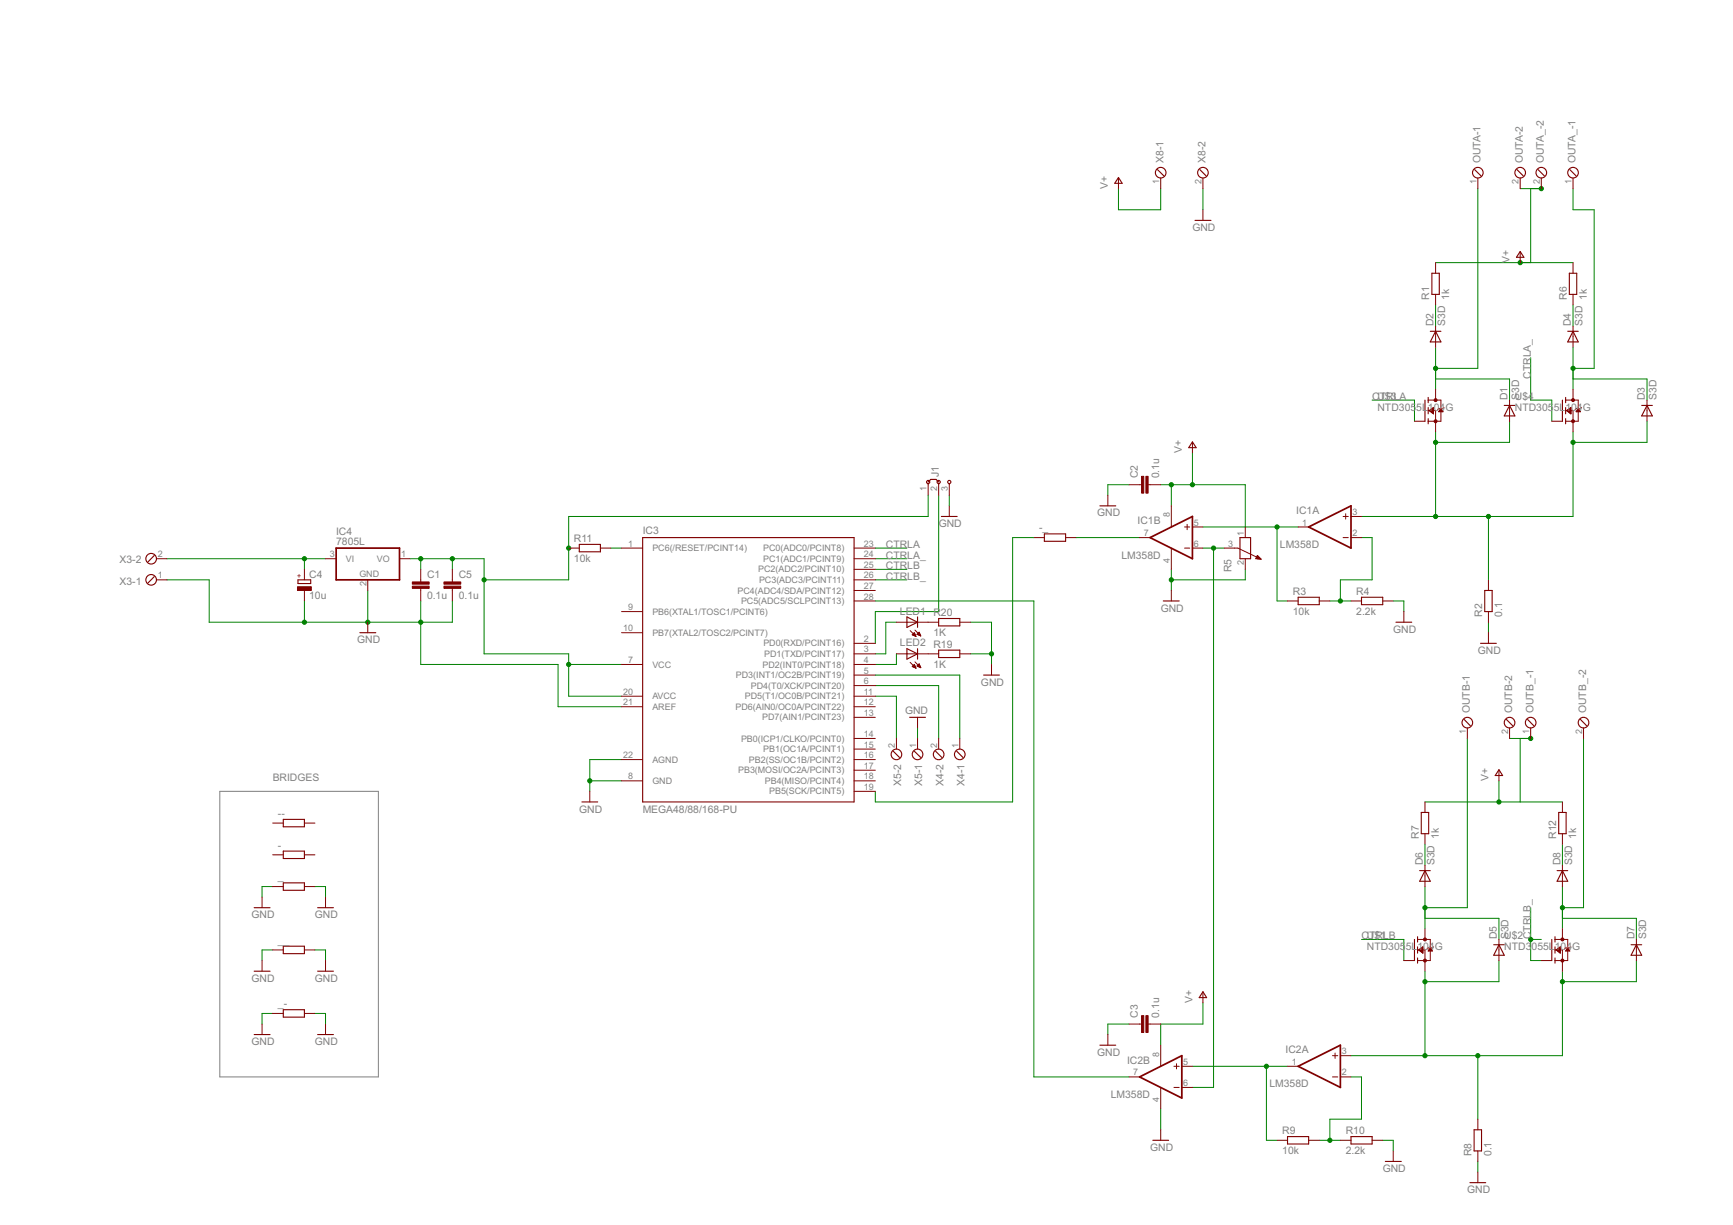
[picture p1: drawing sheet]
<svg xmlns="http://www.w3.org/2000/svg" width="297mm" height="210mm" viewBox="0 0 297 210" stroke-linecap="round" stroke-linejoin="round" font-family="sans-serif">
<g fill="#008000" stroke="#008000" stroke-width=".17">
<path d="M218.9 90.3h3.6z"/>
<path d="M218.9 103h1.8z"/>
<path d="M218.9 90.3v12.7z"/>
<path d="M206.2 90.3h12.7z"/>
<path d="M200.8 99.4v1.8z"/>
<path d="M200.8 97.6v1.8z"/>
<path d="M213.4 97.6v1.8z"/>
<path d="M200.8 99.4h12.6z"/>
<path d="M240.6 103v1.8z"/>
<path d="M238.8 103h1.8z"/>
<path d="M255.1 106.6v1.8z"/>
<path d="M238.8 195.4v1.8z"/>
<path d="M237 195.4h1.8z"/>
<path d="M253.3 199v1.8z"/>
<path d="M52.2 103v3.6z"/>
<path d="M52.2 106.6h10.8z"/>
<path d="M72.1 103v3.6z"/>
<path d="M63 106.6h9.1z"/>
<path d="M63 101.2v5.4z"/>
<path d="M28.6 99.4h7.3z"/>
<path d="M35.9 99.4v7.2z"/>
<path d="M35.9 106.6h16.3z"/>
<path d="M72.1 106.6v7.3z"/>
<path d="M72.1 113.9h23.6z"/>
<path d="M95.7 121.1h10.8z"/>
<path d="M95.7 113.9v7.2z"/>
<path d="M72.1 106.6h5.4z"/>
<path d="M77.5 103v3.6z"/>
<path d="M101.1 133.8h5.4z"/>
<path d="M101.1 133.8v1.8z"/>
<path d="M101.1 130.2h5.4z"/>
<path d="M101.1 130.2v3.6z"/>
<path d="M55.8 151.9v1.8z"/>
<path d="M54 151.9h1.8z"/>
<path d="M44.9 151.9h1.8z"/>
<path d="M44.9 151.9v1.8z"/>
<path d="M157.3 124.7v1.8z"/>
<path d="M206.2 32.3v3.6z"/>
<path d="M55.8 162.8v1.8z"/>
<path d="M54 162.8h1.8z"/>
<path d="M44.9 162.8h1.8z"/>
<path d="M44.9 162.8v1.8z"/>
<path d="M55.8 173.7v1.8z"/>
<path d="M54 173.7h1.8z"/>
<path d="M44.9 173.7h1.8z"/>
<path d="M44.9 173.7v1.8z"/>
<path d="M189.9 175.5v1.8z"/>
<path d="M189.9 175.5h3.6z"/>
<path d="M189.9 83.1h3.6z"/>
<path d="M189.9 83.1v1.8z"/>
<path d="M169.9 112v1.9z"/>
<path d="M166.3 112h3.6z"/>
<path d="M166.3 106.6h3.6z"/>
<path d="M169.9 106.6v5.4z"/>
<path d="M162.7 84.9v1.8z"/>
<path d="M198.9 189.9v3.7z"/>
<path d="M227.9 103h1.8z"/>
<path d="M229.7 103h1.9z"/>
<path d="M229.7 99.4v3.6z"/>
<path d="M229.7 99.4h5.5z"/>
<path d="M235.2 92.1v7.3z"/>
<path d="M233.4 92.1h1.8z"/>
<path d="M208 93.9h1.8z"/>
<path d="M206.2 93.9h1.8z"/>
<path d="M204.4 186.3h3.6z"/>
<path d="M208 93.9v92.4z"/>
<path d="M246.1 63.1v3.6z"/>
<path d="M246.1 59.5v3.6z"/>
<path d="M258.7 64.9v3.7z"/>
<path d="M246.1 64.9h12.6z"/>
<path d="M246.1 63.1v1.8z"/>
<path d="M253.3 32.3v30.8z"/>
<path d="M246.1 63.1h7.2z"/>
<path d="M246.1 52.2v3.7z"/>
<path d="M269.6 63.1v3.6z"/>
<path d="M269.6 59.5v3.6z"/>
<path d="M282.3 64.9v3.7z"/>
<path d="M269.6 64.9h12.7z"/>
<path d="M269.6 63.1v1.8z"/>
<path d="M269.6 32.3v3.6z"/>
<path d="M269.6 35.9h3.6z"/>
<path d="M273.2 35.9v27.2z"/>
<path d="M269.6 63.1h3.6z"/>
<path d="M269.6 52.2v3.7z"/>
<path d="M282.3 72.2v3.6z"/>
<path d="M269.6 75.8h12.7z"/>
<path d="M269.6 74v1.8z"/>
<path d="M269.6 75.8v12.7z"/>
<path d="M258.7 72.2v3.6z"/>
<path d="M246.1 75.8h12.6z"/>
<path d="M246.1 74v1.8z"/>
<path d="M255.1 88.5v10.9z"/>
<path d="M233.4 88.5h12.7z"/>
<path d="M246.1 88.5h9z"/>
<path d="M246.1 75.8v12.7z"/>
<path d="M255.1 88.5h14.5z"/>
<path d="M217.1 182.7h3.6z"/>
<path d="M217.1 195.4h1.8z"/>
<path d="M217.1 182.7v12.7z"/>
<path d="M204.4 182.7h12.7z"/>
<path d="M226.1 195.4h1.8z"/>
<path d="M227.9 195.4h1.8z"/>
<path d="M227.9 191.8v3.6z"/>
<path d="M227.9 191.8h5.5z"/>
<path d="M233.4 184.5v7.3z"/>
<path d="M231.6 184.5h1.8z"/>
<path d="M244.2 155.5v3.7z"/>
<path d="M244.2 151.9v3.6z"/>
<path d="M256.9 157.4v3.6z"/>
<path d="M244.2 157.4h12.7z"/>
<path d="M244.2 155.5v1.9z"/>
<path d="M251.5 126.5v29z"/>
<path d="M244.2 155.5h7.3z"/>
<path d="M244.2 144.7v3.6z"/>
<path d="M267.8 155.5v3.7z"/>
<path d="M267.8 151.9v3.6z"/>
<path d="M280.5 157.4v3.6z"/>
<path d="M267.8 157.4h12.7z"/>
<path d="M267.8 155.5v1.9z"/>
<path d="M271.4 126.5v29z"/>
<path d="M267.8 155.5h3.6z"/>
<path d="M267.8 144.7v3.6z"/>
<path d="M280.5 164.6v3.6z"/>
<path d="M267.8 168.2h12.7z"/>
<path d="M267.8 166.4v1.8z"/>
<path d="M267.8 168.2v12.7z"/>
<path d="M256.9 164.6v3.6z"/>
<path d="M244.2 168.2h12.7z"/>
<path d="M244.2 166.4v1.8z"/>
<path d="M253.3 180.9v10.9z"/>
<path d="M231.6 180.9h12.6z"/>
<path d="M244.2 180.9h9.1z"/>
<path d="M244.2 168.2v12.7z"/>
<path d="M253.3 180.9h14.5z"/>
<path d="M235.2 68.6h7.2z"/>
<path d="M242.4 68.6v3.6z"/>
<path d="M150 93.9h5.4z"/>
<path d="M262.4 61.3v7.3z"/>
<path d="M262.4 68.6h3.6z"/>
<path d="M266 68.6v3.6z"/>
<path d="M150 95.7h5.4z"/>
<path d="M233.4 161h7.2z"/>
<path d="M240.6 161v3.6z"/>
<path d="M150 97.6h5.4z"/>
<path d="M262.4 161h1.8z"/>
<path d="M262.4 155.5v5.5z"/>
<path d="M262.4 164.6h1.8z"/>
<path d="M262.4 161v3.6z"/>
<path d="M150 99.4h5.4z"/>
<path d="M177.2 184.5h16.3z"/>
<path d="M177.2 103v81.5z"/>
<path d="M150 103h27.2z"/>
<path d="M150 135.6v1.8z"/>
<path d="M150 137.4h23.6z"/>
<path d="M173.6 92.1v45.3z"/>
<path d="M173.6 92.1h3.6z"/>
<path d="M52.2 95.7h3.6z"/>
<path d="M52.2 95.7v1.9z"/>
<path d="M28.6 95.7h23.6z"/>
<path d="M160.9 117.5v9z"/>
<path d="M150 117.5h10.9z"/>
<path d="M164.5 115.7v10.8z"/>
<path d="M150 115.7h14.5z"/>
<path d="M246.1 45h14.5z"/>
<path d="M260.6 45h9z"/>
<path d="M260.6 32.3h3.6z"/>
<path d="M262.4 32.3h1.8z"/>
<path d="M262.4 32.3v12.7z"/>
<path d="M260.6 45h1.8z"/>
<path d="M260.6 137.4h7.2z"/>
<path d="M258.7 126.5h3.7z"/>
<path d="M260.6 126.5h1.8z"/>
<path d="M260.6 126.5v10.9z"/>
<path d="M244.2 137.4h12.7z"/>
<path d="M256.9 137.4h3.7z"/>
<path d="M256.9 133.8v3.6z"/>
<path d="M198.9 32.3v3.6z"/>
<path d="M191.7 35.9h7.2z"/>
<path d="M191.7 32.3v3.6z"/>
<path d="M206.2 171.8v3.7z"/>
<path d="M198.9 175.5h7.3z"/>
<path d="M198.9 175.5v3.6z"/>
<path d="M204.4 77.6v5.5z"/>
<path d="M198.9 83.1h1.9z"/>
<path d="M200.8 83.1v3.6z"/>
<path d="M200.8 83.1h3.6z"/>
<path d="M204.4 83.1h9z"/>
<path d="M213.4 83.1v7.2z"/>
<path d="M153.6 119.3v7.2z"/>
<path d="M150 119.3h3.6z"/>
<path d="M184.4 92.1h10.9z"/>
<path d="M153.6 112v1.9z"/>
<path d="M150 113.9h3.6z"/>
<path d="M150 112h1.8z"/>
<path d="M151.8 106.6v5.4z"/>
<path d="M151.8 106.6h1.8z"/>
<path d="M150 104.8v5.4z"/>
<path d="M150 104.8h10.9z"/>
<path d="M160.9 84.9v19.9z"/>
<path d="M159.1 84.9v3.6z"/>
<path d="M97.5 113.9h9z"/>
<path d="M97.5 119.3h9z"/>
<path d="M97.5 113.9v5.4z"/>
<path d="M97.5 112v1.9z"/>
<path d="M83 112h14.5z"/>
<path d="M72.1 95.7v1.9z"/>
<path d="M70.3 95.7h1.8z"/>
<path d="M72.1 95.7h5.4z"/>
<path d="M77.5 95.7v1.9z"/>
<path d="M77.5 95.7h5.5z"/>
<path d="M83 95.7v3.7z"/>
<path d="M83 99.4v12.6z"/>
<path d="M83 99.4h14.5z"/>
<path d="M97.5 88.5h61.6z"/>
<path d="M97.5 88.5v5.4z"/>
<path d="M97.5 93.9v5.5z"/>
<path d="M104.7 93.9h1.8z"/>
<circle cx="218.9" cy="90.3" r=".36"/>
<circle cx="200.8" cy="99.4" r=".36"/>
<circle cx="63" cy="106.6" r=".36"/>
<circle cx="52.2" cy="106.6" r=".36"/>
<circle cx="72.1" cy="106.6" r=".36"/>
<circle cx="101.1" cy="133.8" r=".36"/>
<circle cx="169.9" cy="112" r=".36"/>
<circle cx="229.7" cy="103" r=".36"/>
<circle cx="208" cy="93.9" r=".36"/>
<circle cx="246.1" cy="63.1" r=".36"/>
<circle cx="269.6" cy="63.1" r=".36"/>
<circle cx="269.6" cy="75.8" r=".36"/>
<circle cx="246.1" cy="75.8" r=".36"/>
<circle cx="246.1" cy="88.5" r=".36"/>
<circle cx="255.1" cy="88.5" r=".36"/>
<circle cx="217.1" cy="182.7" r=".36"/>
<circle cx="227.9" cy="195.4" r=".36"/>
<circle cx="244.2" cy="155.5" r=".36"/>
<circle cx="267.8" cy="155.5" r=".36"/>
<circle cx="267.8" cy="168.2" r=".36"/>
<circle cx="244.2" cy="168.2" r=".36"/>
<circle cx="244.2" cy="180.9" r=".36"/>
<circle cx="253.3" cy="180.9" r=".36"/>
<circle cx="262.4" cy="161" r=".36"/>
<circle cx="52.2" cy="95.7" r=".36"/>
<circle cx="260.6" cy="45" r=".36"/>
<circle cx="264.2" cy="32.3" r=".36"/>
<circle cx="262.4" cy="126.5" r=".36"/>
<circle cx="256.9" cy="137.4" r=".36"/>
<circle cx="200.8" cy="83.1" r=".36"/>
<circle cx="204.4" cy="83.1" r=".36"/>
<circle cx="97.5" cy="113.9" r=".36"/>
<circle cx="72.1" cy="95.7" r=".36"/>
<circle cx="77.5" cy="95.7" r=".36"/>
<circle cx="83" cy="99.4" r=".36"/>
<circle cx="97.5" cy="93.9" r=".36"/>
</g>
<g fill="#800000" stroke="#800000" stroke-width=".17">
<path d="M258.7 70.4v1.8z"/>
<path d="M258.7 68.6v1.8z"/>
<path d="M246.1 57.7v1.8z"/>
<path d="M246.1 55.9v1.8z"/>
<path d="M246.1 45v1.8z"/>
<path d="M246.1 50.4v1.8z"/>
<path d="M255.1 99.4v1.8z"/>
<path d="M255.1 104.8v1.8z"/>
<path d="M231.6 92.1h1.8z"/>
<path d="M231.6 88.5h1.8z"/>
<path d="M222.5 90.3h1.8z"/>
<path d="M230.7 88v.9z"/>
<path d="M230.2 88.5h.9z"/>
<path d="M230.2 92.1h.9z"/>
<path d="M204.4 93.9h1.8z"/>
<path d="M204.4 90.3h1.8z"/>
<path d="M195.3 92.1h1.8z"/>
<path d="M203.5 89.9v.9z"/>
<path d="M203 90.3h.9z"/>
<path d="M203 93.9h.9z"/>
<path d="M200.8 86.7v3.6z"/>
<path d="M200.8 93.9v3.7z"/>
<path d="M226.1 103h1.8z"/>
<path d="M220.7 103h1.8z"/>
<path d="M237 103h1.8z"/>
<path d="M231.6 103h1.8z"/>
<path d="M200.8 101.2v1.8z"/>
<path d="M255.1 108.4v1.8z"/>
<path d="M213.4 90.3v1.8z"/>
<path d="M213.4 95.7v1.9z"/>
<path d="M209.8 93.9h1.8z"/>
<path d="M212.2 93.9l4 1.9z"/>
<path d="M211.6 93.9h.6z"/>
<path d="M215.2 95.7l1 .1z"/>
<path d="M215.5 95.2l.7 .6z"/>
<path d="M215.5 95.2l-.3 .5z"/>
<path d="M215.6 95.8h.5z"/>
<path d="M215.3 95.7h.7z"/>
<path d="M215.3 95.6h.6z"/>
<path d="M215.3 95.5h.6z"/>
<path d="M215.4 95.5h.4z"/>
<path d="M215.4 95.4h.3z"/>
<path d="M215.5 95.3h.1z"/>
<path d="M240.6 104.8v1.8z"/>
<path d="M282.3 70.4v1.8z"/>
<path d="M282.3 68.6v1.8z"/>
<path d="M269.6 57.7v1.8z"/>
<path d="M269.6 55.9v1.8z"/>
<path d="M269.6 45v1.8z"/>
<path d="M269.6 50.4v1.8z"/>
<path d="M256.9 162.8v1.8z"/>
<path d="M256.9 161v1.8z"/>
<path d="M244.2 150.1v1.8z"/>
<path d="M244.2 148.3v1.8z"/>
<path d="M244.2 137.4v1.8z"/>
<path d="M244.2 142.9v1.8z"/>
<path d="M253.3 191.8v1.8z"/>
<path d="M253.3 197.2v1.8z"/>
<path d="M229.7 184.5h1.9z"/>
<path d="M229.7 180.9h1.9z"/>
<path d="M220.7 182.7h1.8z"/>
<path d="M228.8 180.4v1z"/>
<path d="M228.4 180.9h.9z"/>
<path d="M228.4 184.5h.9z"/>
<path d="M202.6 186.3h1.8z"/>
<path d="M202.6 182.7h1.8z"/>
<path d="M193.5 184.5h1.8z"/>
<path d="M201.7 182.3v.9z"/>
<path d="M201.2 182.7h.9z"/>
<path d="M201.2 186.3h.9z"/>
<path d="M198.9 179.1v3.6z"/>
<path d="M198.9 186.3v3.6z"/>
<path d="M224.3 195.4h1.8z"/>
<path d="M218.9 195.4h1.8z"/>
<path d="M235.2 195.4h1.8z"/>
<path d="M229.7 195.4h1.9z"/>
<path d="M198.9 193.6v1.8z"/>
<path d="M253.3 200.8v1.8z"/>
<path d="M238.8 197.2v1.8z"/>
<path d="M280.5 162.8v1.8z"/>
<path d="M280.5 161v1.8z"/>
<path d="M267.8 150.1v1.8z"/>
<path d="M267.8 148.3v1.8z"/>
<path d="M267.8 137.4v1.8z"/>
<path d="M267.8 142.9v1.8z"/>
<path d="M52.2 141h1.8z"/>
<path d="M46.7 141h1.9z"/>
<path d="M52.2 151.9h1.8z"/>
<path d="M46.7 151.9h1.9z"/>
<path d="M55.8 95.7h1.8z"/>
<path d="M63 99.4v1.8z"/>
<path d="M68.5 95.7h1.8z"/>
<path d="M72.1 97.6v1.8z"/>
<path d="M72.1 101.2v1.8z"/>
<path d="M72.1 99.4v.3z"/>
<path d="M72.1 100.8v.4z"/>
<path d="M193.5 83.1h1.8z"/>
<path d="M197.1 83.1h1.8z"/>
<path d="M195.3 83.1h.4z"/>
<path d="M196.8 83.1h.3z"/>
<path d="M193.5 175.5h1.8z"/>
<path d="M197.1 175.5h1.8z"/>
<path d="M195.3 175.5h.4z"/>
<path d="M196.8 175.5h.3z"/>
<path d="M52.2 101.2v1.8z"/>
<path d="M52.2 97.6v1.8z"/>
<path d="M63 106.6v1.8z"/>
<path d="M146.4 135.6h3.6z"/>
<path d="M106.5 108.4h3.7z"/>
<path d="M106.5 104.8h3.7z"/>
<path d="M106.5 133.8h3.7z"/>
<path d="M106.5 113.9h3.7z"/>
<path d="M106.5 130.2h3.7z"/>
<path d="M106.5 121.1h3.7z"/>
<path d="M106.5 119.3h3.7z"/>
<path d="M146.4 133.8h3.6z"/>
<path d="M146.4 132h3.6z"/>
<path d="M146.4 130.2h3.6z"/>
<path d="M146.4 128.4h3.6z"/>
<path d="M146.4 126.5h3.6z"/>
<path d="M146.4 122.9h3.6z"/>
<path d="M146.4 121.1h3.6z"/>
<path d="M146.4 119.3h3.6z"/>
<path d="M146.4 117.5h3.6z"/>
<path d="M146.4 115.7h3.6z"/>
<path d="M146.4 113.9h3.6z"/>
<path d="M146.4 112h3.6z"/>
<path d="M146.4 110.2h3.6z"/>
<path d="M146.4 103h3.6z"/>
<path d="M146.4 101.2h3.6z"/>
<path d="M146.4 99.4h3.6z"/>
<path d="M146.4 97.6h3.6z"/>
<path d="M146.4 95.7h3.6z"/>
<path d="M146.4 93.9h3.6z"/>
<path d="M106.5 93.9h3.7z"/>
<path d="M101.1 135.6v1.8z"/>
<path d="M77.5 97.6v1.8z"/>
<path d="M77.5 101.2v1.8z"/>
<path d="M77.5 99.4v.3z"/>
<path d="M77.5 100.8v.4z"/>
<path d="M44.9 153.7v1.8z"/>
<path d="M55.8 153.7v1.8z"/>
<path d="M253.3 30.5v1.8z"/>
<path d="M260.6 30.5v1.8z"/>
<path d="M251.5 124.7v1.8z"/>
<path d="M258.7 124.7v1.8z"/>
<path d="M26.8 99.4h1.8z"/>
<path d="M26.8 95.7h1.8z"/>
<path d="M164.5 126.5v1.9z"/>
<path d="M160.9 126.5v1.9z"/>
<path d="M157.3 126.5v1.9z"/>
<path d="M153.6 126.5v1.9z"/>
<path d="M157.3 122.9v1.8z"/>
<path d="M269.6 30.5v1.8z"/>
<path d="M264.2 30.5v1.8z"/>
<path d="M262.4 124.7v1.8z"/>
<path d="M271.4 124.7v1.8z"/>
<path d="M198.9 30.5v1.8z"/>
<path d="M206.2 30.5v1.8z"/>
<path d="M206.2 35.9v1.9z"/>
<path d="M191.7 30.5v1.8z"/>
<path d="M204.4 75.8v1.8z"/>
<path d="M206.2 170v1.8z"/>
<path d="M260.6 43.2v1.8z"/>
<path d="M256.9 132v1.8z"/>
<path d="M52.2 162.8h1.8z"/>
<path d="M46.7 162.8h1.9z"/>
<path d="M44.9 164.6v1.8z"/>
<path d="M55.8 164.6v1.8z"/>
<path d="M52.2 173.7h1.8z"/>
<path d="M46.7 173.7h1.9z"/>
<path d="M44.9 175.5v1.8z"/>
<path d="M55.8 175.5v1.8z"/>
<path d="M52.2 146.5h1.8z"/>
<path d="M46.7 146.5h1.9z"/>
<path d="M182.6 92.1h1.8z"/>
<path d="M177.2 92.1h1.8z"/>
<path d="M189.9 84.9v1.8z"/>
<path d="M189.9 177.3v1.8z"/>
<path d="M157.3 106.6h1.8z"/>
<path d="M153.6 106.6h1.8z"/>
<path d="M155.4 106.6h1.9z"/>
<path d="M156 108.1l1 1z"/>
<path d="M156.8 108l1 1z"/>
<path d="M156.4 108.8l.6 .3z"/>
<path d="M156.4 108.8l.3-.4z"/>
<path d="M156.7 108.4l.3 .7z"/>
<path d="M156.7 108.9h.3z"/>
<path d="M156.5 108.9h.4z"/>
<path d="M156.4 108.8h.5z"/>
<path d="M156.4 108.7h.4z"/>
<path d="M156.5 108.6h.3z"/>
<path d="M156.6 108.5h.2z"/>
<path d="M157.2 108.7l.6 .3z"/>
<path d="M157.2 108.7l.3-.4z"/>
<path d="M157.5 108.3l.3 .7z"/>
<path d="M157.5 108.9h.3z"/>
<path d="M157.4 108.8h.3z"/>
<path d="M157.2 108.7h.5z"/>
<path d="M157.2 108.6h.5z"/>
<path d="M157.3 108.5h.3z"/>
<path d="M157.4 108.5h.2z"/>
<path d="M157.3 112h1.8z"/>
<path d="M153.6 112h1.8z"/>
<path d="M155.4 112h1.9z"/>
<path d="M156 113.5l1 1z"/>
<path d="M156.8 113.4l1 1z"/>
<path d="M156.4 114.2l.6 .3z"/>
<path d="M156.4 114.2l.3-.3z"/>
<path d="M156.7 113.9l.3 .6z"/>
<path d="M156.8 114.4h.2z"/>
<path d="M156.6 114.3h.3z"/>
<path d="M156.4 114.2h.5z"/>
<path d="M156.5 114.1h.3z"/>
<path d="M156.6 114h.2z"/>
<path d="M156.7 113.9h.1z"/>
<path d="M157.2 114.1l.6 .3z"/>
<path d="M157.2 114.1l.3-.3z"/>
<path d="M157.5 113.8l.3 .6z"/>
<path d="M157.6 114.3h.2z"/>
<path d="M157.4 114.2h.3z"/>
<path d="M157.3 114.2h.4z"/>
<path d="M157.2 114.1h.5z"/>
<path d="M157.3 114h.3z"/>
<path d="M157.4 113.9h.2z"/>
<path d="M157.5 113.9h.1z"/>
<path d="M164.5 112h1.8z"/>
<path d="M159.1 112h1.8z"/>
<path d="M164.5 106.6h1.8z"/>
<path d="M159.1 106.6h1.8z"/>
<path d="M169.9 113.9v1.8z"/>
<path d="M159.1 83.1v1.8z"/>
<path d="M160.9 83.1v1.8z"/>
<path d="M162.7 83.1v1.8z"/>
<path d="M159.1 82.9v.2z"/>
<path d="M160.9 82.9v.2z"/>
<path d="M162.7 82.9v.2z"/>
<path d="M162.7 86.7v1.8z"/>
<path d="M244.2 164.6v1.8z"/>
<path d="M240.6 164.6h1.8z"/>
<path d="M244.2 159.2v1.8z"/>
<path d="M243 162.8h1.2z"/>
<path d="M244.2 162.8v1.8z"/>
<path d="M243 164.6h1.2z"/>
<path d="M245.2 161v1.4z"/>
<path d="M245.2 162.4v2.2z"/>
<path d="M244.2 164.6h1z"/>
<path d="M243 161h2.2z"/>
<path d="M245.5 162.4l.2-.2z"/>
<path d="M245.2 162.4h.3z"/>
<path d="M244.8 162.4h.4z"/>
<path d="M244.8 162.4l-.2 .2z"/>
<path d="M245.2 162.4l-.4 .6z"/>
<path d="M244.8 163h.7z"/>
<path d="M245.2 162.4l.3 .6z"/>
<path d="M244.8 162.9h.7z"/>
<path d="M244.9 162.8h.5z"/>
<path d="M244.9 162.7h.5z"/>
<path d="M245 162.7h.3z"/>
<path d="M245 162.6h.3z"/>
<path d="M245.1 162.5h.1z"/>
<path d="M243.2 162.8l.7-.6z"/>
<path d="M243.9 162.2v1.1z"/>
<path d="M243.2 162.8l.7 .5z"/>
<path d="M243.7 163.2h.2z"/>
<path d="M243.6 163.1h.3z"/>
<path d="M243.5 163h.4z"/>
<path d="M243.4 163h.5z"/>
<path d="M243.3 162.9h.6z"/>
<path d="M243.2 162.8h.7z"/>
<path d="M243.2 162.7h.7z"/>
<path d="M243.3 162.7h.6z"/>
<path d="M243.4 162.6h.5z"/>
<path d="M243.5 162.5h.4z"/>
<path d="M243.6 162.4h.3z"/>
<path d="M243.7 162.3h.2z"/>
<path d="M267.8 164.6v1.8z"/>
<path d="M264.2 164.6h1.8z"/>
<path d="M267.8 159.2v1.8z"/>
<path d="M266.5 162.8h1.3z"/>
<path d="M267.8 162.8v1.8z"/>
<path d="M266.5 164.6h1.3z"/>
<path d="M268.7 161v1.4z"/>
<path d="M268.7 162.4v2.2z"/>
<path d="M267.8 164.6h.9z"/>
<path d="M266.5 161h2.2z"/>
<path d="M269.1 162.4l.2-.2z"/>
<path d="M268.7 162.4h.4z"/>
<path d="M268.4 162.4h.3z"/>
<path d="M268.2 162.6l.2-.2z"/>
<path d="M268.7 162.4l-.3 .6z"/>
<path d="M268.4 163h.7z"/>
<path d="M268.7 162.4l.4 .6z"/>
<path d="M268.4 162.9h.6z"/>
<path d="M268.4 162.8h.6z"/>
<path d="M268.5 162.7h.4z"/>
<path d="M268.6 162.6h.2z"/>
<path d="M268.6 162.5h.2z"/>
<path d="M266.7 162.8l.7-.6z"/>
<path d="M267.4 162.2v1.1z"/>
<path d="M266.7 162.8l.7 .5z"/>
<path d="M267.3 163.2h.1z"/>
<path d="M267.2 163.1h.2z"/>
<path d="M267.1 163h.3z"/>
<path d="M267 163h.4z"/>
<path d="M266.9 162.9h.5z"/>
<path d="M266.8 162.8h.6z"/>
<path d="M266.8 162.7h.6z"/>
<path d="M266.9 162.7h.5z"/>
<path d="M267 162.6h.4z"/>
<path d="M267.1 162.5h.3z"/>
<path d="M267.2 162.4h.2z"/>
<path d="M267.3 162.3h.1z"/>
<path d="M246.1 72.2v1.8z"/>
<path d="M242.4 72.2h1.8z"/>
<path d="M246.1 66.7v1.9z"/>
<path d="M244.8 70.4h1.3z"/>
<path d="M246.1 70.4v1.8z"/>
<path d="M244.8 72.2h1.3z"/>
<path d="M247 68.6v1.4z"/>
<path d="M247 70v2.2z"/>
<path d="M246.1 72.2h.9z"/>
<path d="M244.8 68.6h2.2z"/>
<path d="M247.5 69.8l-.2 .2z"/>
<path d="M247 70h.3z"/>
<path d="M246.6 70h.4z"/>
<path d="M246.6 70l-.2 .2z"/>
<path d="M247 70l-.4 .5z"/>
<path d="M246.6 70.5h.7z"/>
<path d="M247 70l.3 .5z"/>
<path d="M246.7 70.4h.5z"/>
<path d="M246.8 70.3h.3z"/>
<path d="M246.8 70.2h.3z"/>
<path d="M246.9 70.1h.2z"/>
<path d="M245 70.4l.7-.6z"/>
<path d="M245.7 69.8v1.1z"/>
<path d="M245 70.4l.7 .5z"/>
<path d="M245.6 70.8h.1z"/>
<path d="M245.5 70.8h.2z"/>
<path d="M245.4 70.7h.3z"/>
<path d="M245.3 70.6h.4z"/>
<path d="M245.2 70.5h.5z"/>
<path d="M245.1 70.4h.6z"/>
<path d="M245 70.4h.7z"/>
<path d="M245.1 70.3h.6z"/>
<path d="M245.2 70.2h.5z"/>
<path d="M245.3 70.1h.4z"/>
<path d="M245.4 70.1h.3z"/>
<path d="M245.5 70h.2z"/>
<path d="M245.6 69.9h.1z"/>
<path d="M269.6 72.2v1.8z"/>
<path d="M266 72.2h1.8z"/>
<path d="M269.6 66.7v1.9z"/>
<path d="M268.4 70.4h1.2z"/>
<path d="M269.6 70.4v1.8z"/>
<path d="M268.4 72.2h1.2z"/>
<path d="M270.5 68.6v1.4z"/>
<path d="M270.5 70v2.2z"/>
<path d="M269.6 72.2h.9z"/>
<path d="M268.4 68.6h2.1z"/>
<path d="M270.9 70l.2-.2z"/>
<path d="M270.5 70h.4z"/>
<path d="M270.2 70h.3z"/>
<path d="M270.2 70l-.2 .2z"/>
<path d="M270.5 70l-.3 .5z"/>
<path d="M270.2 70.5h.7z"/>
<path d="M270.5 70l.4 .5z"/>
<path d="M270.2 70.4h.6z"/>
<path d="M270.3 70.4h.5z"/>
<path d="M270.3 70.3h.4z"/>
<path d="M270.4 70.2h.3z"/>
<path d="M270.4 70.1h.2z"/>
<path d="M268.5 70.4l.8-.6z"/>
<path d="M269.3 69.8v1.1z"/>
<path d="M268.5 70.4l.8 .5z"/>
<path d="M269.1 70.8h.2z"/>
<path d="M269 70.8h.3z"/>
<path d="M268.9 70.7h.4z"/>
<path d="M268.8 70.6h.5z"/>
<path d="M268.7 70.5h.6z"/>
<path d="M268.6 70.4h.7z"/>
<path d="M268.5 70.4h.8z"/>
<path d="M268.6 70.3h.7z"/>
<path d="M268.7 70.2h.6z"/>
<path d="M268.8 70.1h.5z"/>
<path d="M268.9 70.1h.4z"/>
<path d="M269 70h.3z"/>
<path d="M269.2 69.9h.1z"/>
<path d="M102.9 93.9h1.8z"/>
<path d="M97.5 93.9h1.8z"/>
<circle cx="244.2" cy="164.6" r=".25"/>
<circle cx="244.2" cy="161" r=".25"/>
<circle cx="267.8" cy="164.6" r=".25"/>
<circle cx="267.8" cy="161" r=".25"/>
<circle cx="246.1" cy="72.2" r=".25"/>
<circle cx="246.1" cy="68.6" r=".25"/>
<circle cx="269.6" cy="72.2" r=".25"/>
<circle cx="269.6" cy="68.6" r=".25"/>
</g>
<g fill="#800000" stroke="#800000" stroke-width=".19">
<path d="M258.7 69.5l1 1.8z"/>
<path d="M258.7 69.5l-.9 1.8z"/>
<path d="M257.8 69.5h.9z"/>
<path d="M257.8 71.3h1.9z"/>
<path d="M258.7 69.5h1z"/>
<path d="M246.1 56.8l.9 1.8z"/>
<path d="M246.1 56.8l-.9 1.8z"/>
<path d="M245.2 56.8h.9z"/>
<path d="M245.2 58.6h1.8z"/>
<path d="M246.1 56.8h.9z"/>
<path d="M246.7 46.8v3.6z"/>
<path d="M245.4 46.8v3.6z"/>
<path d="M245.4 46.8h1.3z"/>
<path d="M245.4 50.4h1.3z"/>
<path d="M255.8 101.2v3.6z"/>
<path d="M254.5 101.2v3.6z"/>
<path d="M254.5 101.2h1.3z"/>
<path d="M254.5 104.8h1.3z"/>
<path d="M222.5 103.6h3.6z"/>
<path d="M222.5 102.3h3.6z"/>
<path d="M226.1 102.3v1.3z"/>
<path d="M222.5 102.3v1.3z"/>
<path d="M233.4 103.6h3.6z"/>
<path d="M233.4 102.3h3.6z"/>
<path d="M237 102.3v1.3z"/>
<path d="M233.4 102.3v1.3z"/>
<path d="M199.4 103h2.7z"/>
<path d="M253.8 110.2h2.7z"/>
<path d="M212.5 92.1h1.9z"/>
<path d="M212.5 95.7h1.9z"/>
<path d="M214.4 92.1v3.6z"/>
<path d="M212.5 92.1v3.6z"/>
<path d="M239.3 106.6h2.7z"/>
<path d="M282.3 69.5l.9 1.8z"/>
<path d="M282.3 69.5l-.9 1.8z"/>
<path d="M281.4 69.5h.9z"/>
<path d="M281.4 71.3h1.8z"/>
<path d="M282.3 69.5h.9z"/>
<path d="M269.6 56.8l.9 1.8z"/>
<path d="M269.6 56.8l-.9 1.8z"/>
<path d="M268.7 56.8h.9z"/>
<path d="M268.7 58.6h1.8z"/>
<path d="M269.6 56.8h.9z"/>
<path d="M270.3 46.8v3.6z"/>
<path d="M269 46.8v3.6z"/>
<path d="M269 46.8h1.3z"/>
<path d="M269 50.4h1.3z"/>
<path d="M256.9 161.9l.9 1.8z"/>
<path d="M256.9 161.9l-.9 1.8z"/>
<path d="M256 161.9h.9z"/>
<path d="M256 163.7h1.8z"/>
<path d="M256.9 161.9h.9z"/>
<path d="M244.2 149.2l1 1.8z"/>
<path d="M244.2 149.2l-.9 1.8z"/>
<path d="M243.3 149.2h.9z"/>
<path d="M243.3 151h1.9z"/>
<path d="M244.2 149.2h1z"/>
<path d="M244.9 139.2v3.7z"/>
<path d="M243.6 139.2v3.7z"/>
<path d="M243.6 139.2h1.3z"/>
<path d="M243.6 142.9h1.3z"/>
<path d="M253.9 193.6v3.6z"/>
<path d="M252.7 193.6v3.6z"/>
<path d="M252.7 193.6h1.2z"/>
<path d="M252.7 197.2h1.2z"/>
<path d="M220.7 196h3.6z"/>
<path d="M220.7 194.8h3.6z"/>
<path d="M224.3 194.8v1.2z"/>
<path d="M220.7 194.8v1.2z"/>
<path d="M231.6 196h3.6z"/>
<path d="M231.6 194.8h3.6z"/>
<path d="M235.2 194.8v1.2z"/>
<path d="M231.6 194.8v1.2z"/>
<path d="M197.6 195.4h2.7z"/>
<path d="M251.9 202.6h2.8z"/>
<path d="M237.4 199h2.8z"/>
<path d="M280.5 161.9l.9 1.8z"/>
<path d="M280.5 161.9l-.9 1.8z"/>
<path d="M279.6 161.9h.9z"/>
<path d="M279.6 163.7h1.8z"/>
<path d="M280.5 161.9h.9z"/>
<path d="M267.8 149.2l.9 1.8z"/>
<path d="M267.8 149.2l-.9 1.8z"/>
<path d="M266.9 149.2h.9z"/>
<path d="M266.9 151h1.8z"/>
<path d="M267.8 149.2h.9z"/>
<path d="M268.4 139.2v3.7z"/>
<path d="M267.2 139.2v3.7z"/>
<path d="M267.2 139.2h1.2z"/>
<path d="M267.2 142.9h1.2z"/>
<path d="M48.6 141.7h3.6z"/>
<path d="M48.6 140.4h3.6z"/>
<path d="M52.2 140.4v1.3z"/>
<path d="M48.6 140.4v1.3z"/>
<path d="M48.6 152.5h3.6z"/>
<path d="M48.6 151.3h3.6z"/>
<path d="M52.2 151.3v1.2z"/>
<path d="M48.6 151.3v1.2z"/>
<path d="M51.1 100h2.2z"/>
<path d="M53.3 99.4v.6z"/>
<path d="M51.1 99.4v.6z"/>
<path d="M51.1 99.4h2.2z"/>
<path d="M61.7 108.4h2.7z"/>
<path d="M110.2 92.1h36.2z"/>
<path d="M146.4 92.1v45.3z"/>
<path d="M110.2 137.4h36.2z"/>
<path d="M110.2 92.1v45.3z"/>
<path d="M99.7 137.4h2.7z"/>
<path d="M43.6 155.5h2.7z"/>
<path d="M54.4 155.5h2.7z"/>
<path d="M252.8 29.1l1.1 1z"/>
<path d="M260 29.1l1.1 1z"/>
<path d="M251 123.3l1 1.1z"/>
<path d="M258.2 123.3l1.1 1.1z"/>
<path d="M26.4 98.8l-1 1.1z"/>
<path d="M26.4 95.2l-1 1.1z"/>
<path d="M164 128.7l1.1 1.1z"/>
<path d="M160.4 128.7l1 1.1z"/>
<path d="M156.7 128.7l1.1 1.1z"/>
<path d="M153.1 128.7l1.1 1.1z"/>
<path d="M155.9 122.9h2.7z"/>
<path d="M269.1 29.1l1.1 1z"/>
<path d="M263.6 29.1l1.1 1z"/>
<path d="M261.8 123.3l1.1 1.1z"/>
<path d="M270.9 123.3l1.1 1.1z"/>
<path d="M198.4 29.1l1.1 1z"/>
<path d="M205.7 29.1l1 1z"/>
<path d="M204.8 37.8h2.8z"/>
<path d="M191.7 30.4l.6 1z"/>
<path d="M191.7 30.4l-.6 1z"/>
<path d="M191.1 31.4h1.2z"/>
<path d="M204.4 75.7l.6 1z"/>
<path d="M204.4 75.7l-.6 1z"/>
<path d="M203.8 76.7h1.2z"/>
<path d="M206.2 169.9l.6 1z"/>
<path d="M206.2 169.9l-.7 1z"/>
<path d="M205.5 170.9h1.3z"/>
<path d="M260.6 43.1l.6 1z"/>
<path d="M260.6 43.1l-.7 1z"/>
<path d="M259.9 44.1h1.3z"/>
<path d="M256.9 131.9l.7 1z"/>
<path d="M256.9 131.9l-.6 1z"/>
<path d="M256.3 132.9h1.3z"/>
<path d="M48.6 163.4h3.6z"/>
<path d="M48.6 162.1h3.6z"/>
<path d="M52.2 162.1v1.3z"/>
<path d="M48.6 162.1v1.3z"/>
<path d="M43.6 166.4h2.7z"/>
<path d="M54.4 166.4h2.7z"/>
<path d="M48.6 174.3h3.6z"/>
<path d="M48.6 173h3.6z"/>
<path d="M52.2 173v1.3z"/>
<path d="M48.6 173v1.3z"/>
<path d="M43.6 177.3h2.7z"/>
<path d="M54.4 177.3h2.7z"/>
<path d="M48.6 147.1h3.6z"/>
<path d="M48.6 145.8h3.6z"/>
<path d="M52.2 145.8v1.3z"/>
<path d="M48.6 145.8v1.3z"/>
<path d="M179 92.8h3.6z"/>
<path d="M179 91.5h3.6z"/>
<path d="M182.6 91.5v1.3z"/>
<path d="M179 91.5v1.3z"/>
<path d="M188.5 86.7h2.7z"/>
<path d="M188.5 179.1h2.7z"/>
<path d="M155.4 105.7l1.9 .9z"/>
<path d="M155.4 107.5l1.9-.9z"/>
<path d="M157.3 105.7v.9z"/>
<path d="M157.3 106.6v.9z"/>
<path d="M155.4 105.7v.9z"/>
<path d="M155.4 106.6v.9z"/>
<path d="M155.4 111.1l1.9 .9z"/>
<path d="M155.4 112.9l1.9-.9z"/>
<path d="M157.3 111.1v.9z"/>
<path d="M157.3 112v.9z"/>
<path d="M155.4 111.1v.9z"/>
<path d="M155.4 112v.9z"/>
<path d="M160.9 112.7h3.6z"/>
<path d="M160.9 111.4h3.6z"/>
<path d="M164.5 111.4v1.3z"/>
<path d="M160.9 111.4v1.3z"/>
<path d="M160.9 107.3h3.6z"/>
<path d="M160.9 106h3.6z"/>
<path d="M164.5 106v1.3z"/>
<path d="M160.9 106v1.3z"/>
<path d="M168.6 115.7h2.7z"/>
<path d="M159.5 82.1h.9z"/>
<path d="M159.5 82.1l-.4 .5z"/>
<path d="M160.4 82.1l.5 .5z"/>
<path d="M161.4 88.5h2.7z"/>
<path d="M243 162.2v.6z"/>
<path d="M243 162.8v.5z"/>
<path d="M243 160.5v.5z"/>
<path d="M243 161v.4z"/>
<path d="M243 164.1v.5z"/>
<path d="M243 164.6v.4z"/>
<path d="M242.4 161v3.6z"/>
<path d="M266.5 162.2v.6z"/>
<path d="M266.5 162.8v.5z"/>
<path d="M266.5 160.5v.5z"/>
<path d="M266.5 161v.4z"/>
<path d="M266.5 164.1v.5z"/>
<path d="M266.5 164.6v.4z"/>
<path d="M266 161v3.6z"/>
<path d="M244.8 69.8v.6z"/>
<path d="M244.8 70.4v.5z"/>
<path d="M244.8 68.1v.5z"/>
<path d="M244.8 68.6v.4z"/>
<path d="M244.8 71.7v.5z"/>
<path d="M244.8 72.2v.4z"/>
<path d="M244.2 68.6v3.6z"/>
<path d="M268.4 69.8v.6z"/>
<path d="M268.4 70.4v.5z"/>
<path d="M268.4 68.1v.5z"/>
<path d="M268.4 68.6v.4z"/>
<path d="M268.4 71.7v.5z"/>
<path d="M268.4 72.2v.4z"/>
<path d="M267.8 68.6v3.6z"/>
<path d="M99.3 94.6h3.6z"/>
<path d="M99.3 93.3h3.6z"/>
<path d="M102.9 93.3v1.3z"/>
<path d="M99.3 93.3v1.3z"/>
</g>
<g fill="#800000" stroke="#800000" stroke-width=".3">
<path d="M231.6 86.7v7.2z"/>
<path d="M224.3 90.3l7.3 3.6z"/>
<path d="M224.3 90.3l7.3-3.6z"/>
<path d="M204.4 88.5v7.2z"/>
<path d="M197.1 92.1l7.3 3.6z"/>
<path d="M197.1 92.1l7.3-3.6z"/>
<path d="M229.7 179.1v7.2z"/>
<path d="M222.5 182.7l7.2 3.6z"/>
<path d="M222.5 182.7l7.2-3.6z"/>
<path d="M202.6 180.9v7.3z"/>
<path d="M195.3 184.5l7.3 3.7z"/>
<path d="M195.3 184.5l7.3-3.6z"/>
<path d="M57.6 99.4h10.9z"/>
<path d="M68.5 93.9v5.5z"/>
<path d="M57.6 93.9h10.9z"/>
<path d="M57.6 93.9v5.5z"/>
</g>
<g fill="#800000" stroke="#800000" stroke-width=".17">
<path d="M70.7 100.4h2.9v.4h-2.9z"/>
<path d="M70.7 99.7h2.9v.4h-2.9z"/>
<path d="M196.4 81.6h.4v2.9h-.4z"/>
<path d="M195.7 81.6h.3v2.9h-.3z"/>
<path d="M196.4 174h.4v2.9h-.4z"/>
<path d="M195.7 174h.3v2.9h-.3z"/>
<path d="M51 100.5h2.4v.7h-2.4z"/>
<path d="M76.1 100.4h2.9v.4h-2.9z"/>
<path d="M76.1 99.7h2.9v.4h-2.9z"/>
</g>
<g fill="none" stroke="#800000" stroke-width=".19">
<circle cx="198.9" cy="29.6" r=".91"/>
<circle cx="206.2" cy="29.6" r=".91"/>
<circle cx="253.3" cy="29.6" r=".91"/>
<circle cx="260.6" cy="29.6" r=".91"/>
<circle cx="264.2" cy="29.6" r=".91"/>
<circle cx="269.6" cy="29.6" r=".91"/>
<circle cx="25.9" cy="99.4" r=".91"/>
<circle cx="25.9" cy="95.7" r=".91"/>
<circle cx="159.1" cy="82.6" r=".28"/>
<circle cx="160.9" cy="82.6" r=".28"/>
<circle cx="162.7" cy="82.6" r=".28"/>
<circle cx="153.6" cy="129.3" r=".91"/>
<circle cx="157.3" cy="129.3" r=".91"/>
<circle cx="160.9" cy="129.3" r=".91"/>
<circle cx="164.5" cy="129.3" r=".91"/>
<circle cx="251.5" cy="123.8" r=".91"/>
<circle cx="258.7" cy="123.8" r=".91"/>
<circle cx="262.4" cy="123.8" r=".91"/>
<circle cx="271.4" cy="123.8" r=".91"/>
</g>
<g fill="#808080" stroke="#808080" stroke-width=".17">
<path d="M37.7 135.6h27.2z"/>
<path d="M64.9 135.6v48.9z"/>
<path d="M37.7 184.5h27.2z"/>
<path d="M37.7 135.6v48.9z"/>
</g>
<g font-size="2" fill="#808080">
<text x="199.4" y="28" transform="rotate(-90 199.4 28)">X8-1</text>
<text x="206.6" y="28" transform="rotate(-90 206.6 28)">X8-2</text>
<text x="253.8" y="28" transform="rotate(-90 253.8 28)">OUTA-1</text>
<text x="261" y="28" transform="rotate(-90 261 28)">OUTA-2</text>
<text x="264.6" y="28" transform="rotate(-90 264.6 28)">OUTA_-2</text>
<text x="270.1" y="28" transform="rotate(-90 270.1 28)">OUTA_-1</text>
<text x="189.9" y="32.3" transform="rotate(-90 189.9 32.3)">V+</text>
<text x="204.4" y="39.6">GND</text>
<text x="258.7" y="45" transform="rotate(-90 258.7 45)">V+</text>
<text x="245" y="51.3" transform="rotate(-90 245 51.3)">R1</text>
<text x="248.4" y="51.3" transform="rotate(-90 248.4 51.3)">1k</text>
<text x="268.5" y="51.3" transform="rotate(-90 268.5 51.3)">R6</text>
<text x="272" y="51.3" transform="rotate(-90 272 51.3)">1k</text>
<text x="245.7" y="55.9" transform="rotate(-90 245.7 55.9)">D2</text>
<text x="247.7" y="55.9" transform="rotate(-90 247.7 55.9)">S3D</text>
<text x="269.3" y="55.9" transform="rotate(-90 269.3 55.9)">D4</text>
<text x="271.3" y="55.9" transform="rotate(-90 271.3 55.9)">S3D</text>
<text x="262.4" y="64.9" transform="rotate(-90 262.4 64.9)">CTRLA_</text>
<text x="235.2" y="68.6">CUT$R3LA</text>
<text x="236.1" y="70.4">NTD305</text>
<text x="242.8" y="70.4">5L</text>
<text x="244.7" y="70.4">104G</text>
<text x="258.4" y="68.6" transform="rotate(-90 258.4 68.6)">D1</text>
<text x="259.6" y="68.6">U$4</text>
<text x="259.6" y="70.4">NTD305</text>
<text x="260.4" y="68.6" transform="rotate(-90 260.4 68.6)">S3D</text>
<text x="266.3" y="70.4">5L</text>
<text x="268.3" y="70.4">104G</text>
<text x="282" y="68.6" transform="rotate(-90 282 68.6)">D3</text>
<text x="283.9" y="68.6" transform="rotate(-90 283.9 68.6)">S3D</text>
<text x="202.6" y="77.6" transform="rotate(-90 202.6 77.6)">V+</text>
<text x="160.9" y="81.7" transform="rotate(-90 160.9 81.7)">J1</text>
<text x="195" y="82" transform="rotate(-90 195 82)">C2</text>
<text x="198.7" y="82" transform="rotate(-90 198.7 82)">0.1u</text>
<text x="188.1" y="88.5">GND</text>
<text x="195" y="89.8">IC1B</text>
<text x="222.2" y="88">IC1A</text>
<text x="57.6" y="91.7">IC4</text>
<text x="57.6" y="93.5">7805L</text>
<text x="98.4" y="92.9">R11</text>
<text x="110.2" y="91.6">IC3</text>
<text x="151.8" y="93.9">CTRLA</text>
<text x="151.8" y="95.7">CTRLA_</text>
<text x="160.9" y="90.3">GND</text>
<text x="178.1" y="91">-_</text>
<text x="192.2" y="95.7">LM358D</text>
<text x="219.4" y="93.9">LM358D</text>
<text x="20.5" y="100.2">X3-1</text>
<text x="20.5" y="96.6">X3-2</text>
<text x="53" y="99">C4</text>
<text x="73.2" y="99.1">C1</text>
<text x="78.6" y="99.1">C5</text>
<text x="98.4" y="96.3">10k</text>
<text x="151.8" y="97.5">CTRLB</text>
<text x="151.8" y="99.4">CTRLB_</text>
<text x="211.1" y="98" transform="rotate(-90 211.1 98)">R5</text>
<text x="221.6" y="101.9">R3</text>
<text x="232.5" y="101.9">R4</text>
<text x="53" y="102.6">10u</text>
<text x="73.2" y="102.7">0.1u</text>
<text x="78.6" y="102.7">0.1u</text>
<text x="154.3" y="105.3">LED1 R20</text>
<text x="198.9" y="104.8">GND</text>
<text x="221.6" y="105.3">10k</text>
<text x="232.5" y="105.3">2.2k</text>
<text x="254" y="105.7" transform="rotate(-90 254 105.7)">R2</text>
<text x="257.5" y="105.7" transform="rotate(-90 257.5 105.7)">0.1</text>
<text x="61.2" y="110.2">GND</text>
<text x="154.3" y="110.8">LED2 R19</text>
<text x="160" y="109">1K</text>
<text x="238.8" y="108.4">GND</text>
<text x="253.3" y="112">GND</text>
<text x="160" y="114.4">1K</text>
<text x="168.1" y="117.5">GND</text>
<text x="155.1" y="122.4">GND</text>
<text x="251.9" y="122.2" transform="rotate(-90 251.9 122.2)">OUTB-1</text>
<text x="259.2" y="122.2" transform="rotate(-90 259.2 122.2)">OUTB-2</text>
<text x="262.8" y="122.2" transform="rotate(-90 262.8 122.2)">OUTB_-1</text>
<text x="271.9" y="122.2" transform="rotate(-90 271.9 122.2)">OUTB_-2</text>
<text x="46.7" y="133.8">BRIDGES</text>
<text x="154.5" y="134.7" transform="rotate(-90 154.5 134.7)">X5-2</text>
<text x="158.1" y="134.7" transform="rotate(-90 158.1 134.7)">X5-1</text>
<text x="161.7" y="134.7" transform="rotate(-90 161.7 134.7)">X4-2</text>
<text x="165.3" y="134.7" transform="rotate(-90 165.3 134.7)">X4-1</text>
<text x="255.1" y="133.8" transform="rotate(-90 255.1 133.8)">V+</text>
<text x="47.6" y="140">--</text>
<text x="99.3" y="139.2">GND</text>
<text x="110.2" y="139.2">MEGA48/88/168-PU</text>
<text x="243.2" y="143.8" transform="rotate(-90 243.2 143.8)">R7</text>
<text x="246.6" y="143.8" transform="rotate(-90 246.6 143.8)">1k</text>
<text x="266.7" y="143.8" transform="rotate(-90 266.7 143.8)">R12</text>
<text x="270.2" y="143.8" transform="rotate(-90 270.2 143.8)">1k</text>
<text x="47.6" y="145.4">-</text>
<text x="243.9" y="148.3" transform="rotate(-90 243.9 148.3)">D6</text>
<text x="245.9" y="148.3" transform="rotate(-90 245.9 148.3)">S3D</text>
<text x="267.5" y="148.3" transform="rotate(-90 267.5 148.3)">D8</text>
<text x="269.4" y="148.3" transform="rotate(-90 269.4 148.3)">S3D</text>
<text x="47.6" y="150.8">_</text>
<text x="43.1" y="157.3">GND</text>
<text x="47.6" y="161.7">__</text>
<text x="54" y="157.3">GND</text>
<text x="233.4" y="161">CUT$R1LB</text>
<text x="256.6" y="161" transform="rotate(-90 256.6 161)">D5</text>
<text x="257.8" y="161">U$2</text>
<text x="258.6" y="161" transform="rotate(-90 258.6 161)">S3D</text>
<text x="262.4" y="161" transform="rotate(-90 262.4 161)">CTRLB_</text>
<text x="280.1" y="161" transform="rotate(-90 280.1 161)">D7</text>
<text x="282.1" y="161" transform="rotate(-90 282.1 161)">S3D</text>
<text x="234.3" y="162.8">NTD305</text>
<text x="240.9" y="162.8">5L</text>
<text x="242.9" y="162.8">104G</text>
<text x="257.8" y="162.8">NTD3</text>
<text x="262.5" y="162.8">055L</text>
<text x="266.5" y="162.8">104G</text>
<text x="43.1" y="168.2">GND</text>
<text x="47.6" y="172.6">_-</text>
<text x="54" y="168.2">GND</text>
<text x="204.4" y="171.8" transform="rotate(-90 204.4 171.8)">V+</text>
<text x="43.1" y="179.1">GND</text>
<text x="54" y="179.1">GND</text>
<text x="195" y="174.4" transform="rotate(-90 195 174.4)">C3</text>
<text x="198.7" y="174.4" transform="rotate(-90 198.7 174.4)">0.1u</text>
<text x="188.1" y="180.9">GND</text>
<text x="193.2" y="182.3">IC2B</text>
<text x="220.4" y="180.4">IC2A</text>
<text x="190.4" y="188.1">LM358D</text>
<text x="217.6" y="186.3">LM358D</text>
<text x="197.1" y="197.2">GND</text>
<text x="219.8" y="194.3">R9</text>
<text x="219.8" y="197.7">10k</text>
<text x="230.7" y="194.3">R10</text>
<text x="230.7" y="197.7">2.2k</text>
<text x="237" y="200.8">GND</text>
<text x="252.2" y="198.1" transform="rotate(-90 252.2 198.1)">R8</text>
<text x="255.7" y="198.1" transform="rotate(-90 255.7 198.1)">0.1</text>
<text x="251.5" y="204.5">GND</text>
</g>
<g font-size="1.7" fill="#808080">
<text x="198.7" y="31.6" transform="rotate(-90 198.7 31.6)">1</text>
<text x="205.9" y="31.6" transform="rotate(-90 205.9 31.6)">2</text>
<text x="253" y="31.6" transform="rotate(-90 253 31.6)">1</text>
<text x="260.3" y="31.6" transform="rotate(-90 260.3 31.6)">2</text>
<text x="263.9" y="31.6" transform="rotate(-90 263.9 31.6)">2</text>
<text x="269.4" y="31.6" transform="rotate(-90 269.4 31.6)">1</text>
<text x="158.8" y="84.2" transform="rotate(-90 158.8 84.2)">1</text>
<text x="160.6" y="84.2" transform="rotate(-90 160.6 84.2)">2</text>
<text x="162.5" y="84.2" transform="rotate(-90 162.5 84.2)">3</text>
<text x="200.5" y="88.6" transform="rotate(-90 200.5 88.6)">8</text>
<text x="231.8" y="88.2">3</text>
<text x="27.1" y="95.5">2</text>
<text x="56.5" y="95.5">3</text>
<text x="68.7" y="95.5">1</text>
<text x="107.6" y="93.7">1</text>
<text x="111.8" y="94.5">PC6(/RESET/PCINT14)</text>
<text x="130.8" y="94.5">PC0(ADC0/PCINT8)</text>
<text x="148.1" y="95.5">24</text>
<text x="148.1" y="93.7">23</text>
<text x="196" y="91.9">7</text>
<text x="204.6" y="93.7">6</text>
<text x="204.6" y="90">5</text>
<text x="210.5" y="93.7">3</text>
<text x="213.2" y="91.9" transform="rotate(-90 213.2 91.9)">1</text>
<text x="223.2" y="90">1</text>
<text x="231.8" y="91.9">2</text>
<text x="27.1" y="99.1">1</text>
<text x="59.3" y="96.3">VI</text>
<text x="61.6" y="98.8">GND</text>
<text x="62.8" y="100.5" transform="rotate(-90 62.8 100.5)">2</text>
<text x="64.6" y="96.3">VO</text>
<text x="126.4" y="101.7">PC4(ADC4/SDA/PCINT12)</text>
<text x="130" y="98.1">PC2(ADC2/PCINT10)</text>
<text x="130.1" y="99.9">PC3(ADC3/PCINT11)</text>
<text x="130.8" y="96.3">PC1(ADC1/PCINT9)</text>
<text x="148.1" y="100.9">27</text>
<text x="148.1" y="99.1">26</text>
<text x="148.1" y="97.3">25</text>
<text x="200.5" y="96.4" transform="rotate(-90 200.5 96.4)">4</text>
<text x="213.2" y="96.8" transform="rotate(-90 213.2 96.8)">2</text>
<text x="107.6" y="104.5">9</text>
<text x="111.8" y="105.3">PB6(XTAL1/TOSC1/PCINT6)</text>
<text x="127" y="103.5">PC5(ADC5/SCLPCINT13)</text>
<text x="148.1" y="102.7">28</text>
<text x="106.8" y="108.2">10</text>
<text x="107.6" y="113.6">7</text>
<text x="111.8" y="109">PB7(XTAL2/TOSC2/PCINT7)</text>
<text x="130.8" y="110.8">PD0(RXD/PCINT16)</text>
<text x="131" y="112.6">PD1(TXD/PCINT17)</text>
<text x="148.1" y="113.6">4</text>
<text x="148.1" y="111.8">3</text>
<text x="148.1" y="110">2</text>
<text x="106.8" y="119">20</text>
<text x="111.8" y="114.4">VCC</text>
<text x="111.8" y="119.8">AVCC</text>
<text x="126.1" y="116.2">PD3(INT1/OC2B/PCINT19)</text>
<text x="127.7" y="119.8">PD5(T1/OC0B/PCINT21)</text>
<text x="128.7" y="118">PD4(T0/XCK/PCINT20)</text>
<text x="130.7" y="114.4">PD2(INT0/PCINT18)</text>
<text x="148.1" y="119">11</text>
<text x="148.1" y="117.2">6</text>
<text x="148.1" y="115.4">5</text>
<text x="106.8" y="120.8">21</text>
<text x="111.8" y="121.6">AREF</text>
<text x="126.1" y="121.6">PD6(AIN0/OC0A/PCINT22)</text>
<text x="130.7" y="123.5">PD7(AIN1/PCINT23)</text>
<text x="148.1" y="122.7">13</text>
<text x="148.1" y="120.8">12</text>
<text x="251.2" y="125.8" transform="rotate(-90 251.2 125.8)">1</text>
<text x="258.5" y="125.8" transform="rotate(-90 258.5 125.8)">2</text>
<text x="262.1" y="125.8" transform="rotate(-90 262.1 125.8)">1</text>
<text x="271.2" y="125.8" transform="rotate(-90 271.2 125.8)">2</text>
<text x="106.8" y="129.9">22</text>
<text x="111.8" y="130.7">AGND</text>
<text x="127" y="127.1">PB0(ICP1/CLKO/PCINT0)</text>
<text x="128.4" y="130.7">PB2(SS/OC1B/PCINT2)</text>
<text x="130.8" y="128.9">PB1(OC1A/PCINT1)</text>
<text x="148.1" y="131.7">17</text>
<text x="148.1" y="129.9">16</text>
<text x="148.1" y="128.1">15</text>
<text x="148.1" y="126.3">14</text>
<text x="153.4" y="128.1" transform="rotate(-90 153.4 128.1)">2</text>
<text x="157" y="128.1" transform="rotate(-90 157 128.1)">1</text>
<text x="160.6" y="128.1" transform="rotate(-90 160.6 128.1)">2</text>
<text x="164.3" y="128.1" transform="rotate(-90 164.3 128.1)">1</text>
<text x="107.6" y="133.5">8</text>
<text x="111.8" y="134.3">GND</text>
<text x="126.5" y="132.5">PB3(MOSI/OC2A/PCINT3)</text>
<text x="131.1" y="134.3">PB4(MISO/PCINT4)</text>
<text x="131.8" y="136.1">PB5(SCK/PCINT5)</text>
<text x="148.1" y="135.3">19</text>
<text x="148.1" y="133.5">18</text>
<text x="194.2" y="184.3">7</text>
<text x="198.7" y="181" transform="rotate(-90 198.7 181)">8</text>
<text x="202.8" y="182.5">5</text>
<text x="221.4" y="182.5">1</text>
<text x="230" y="184.3">2</text>
<text x="230" y="180.6">3</text>
<text x="198.7" y="188.8" transform="rotate(-90 198.7 188.8)">4</text>
<text x="202.8" y="186.1">6</text>
</g>
<text font-size="1.4" fill="#800000" x="51.8" y="99.1" transform="rotate(-90 51.8 99.1)">+</text>
</svg>
